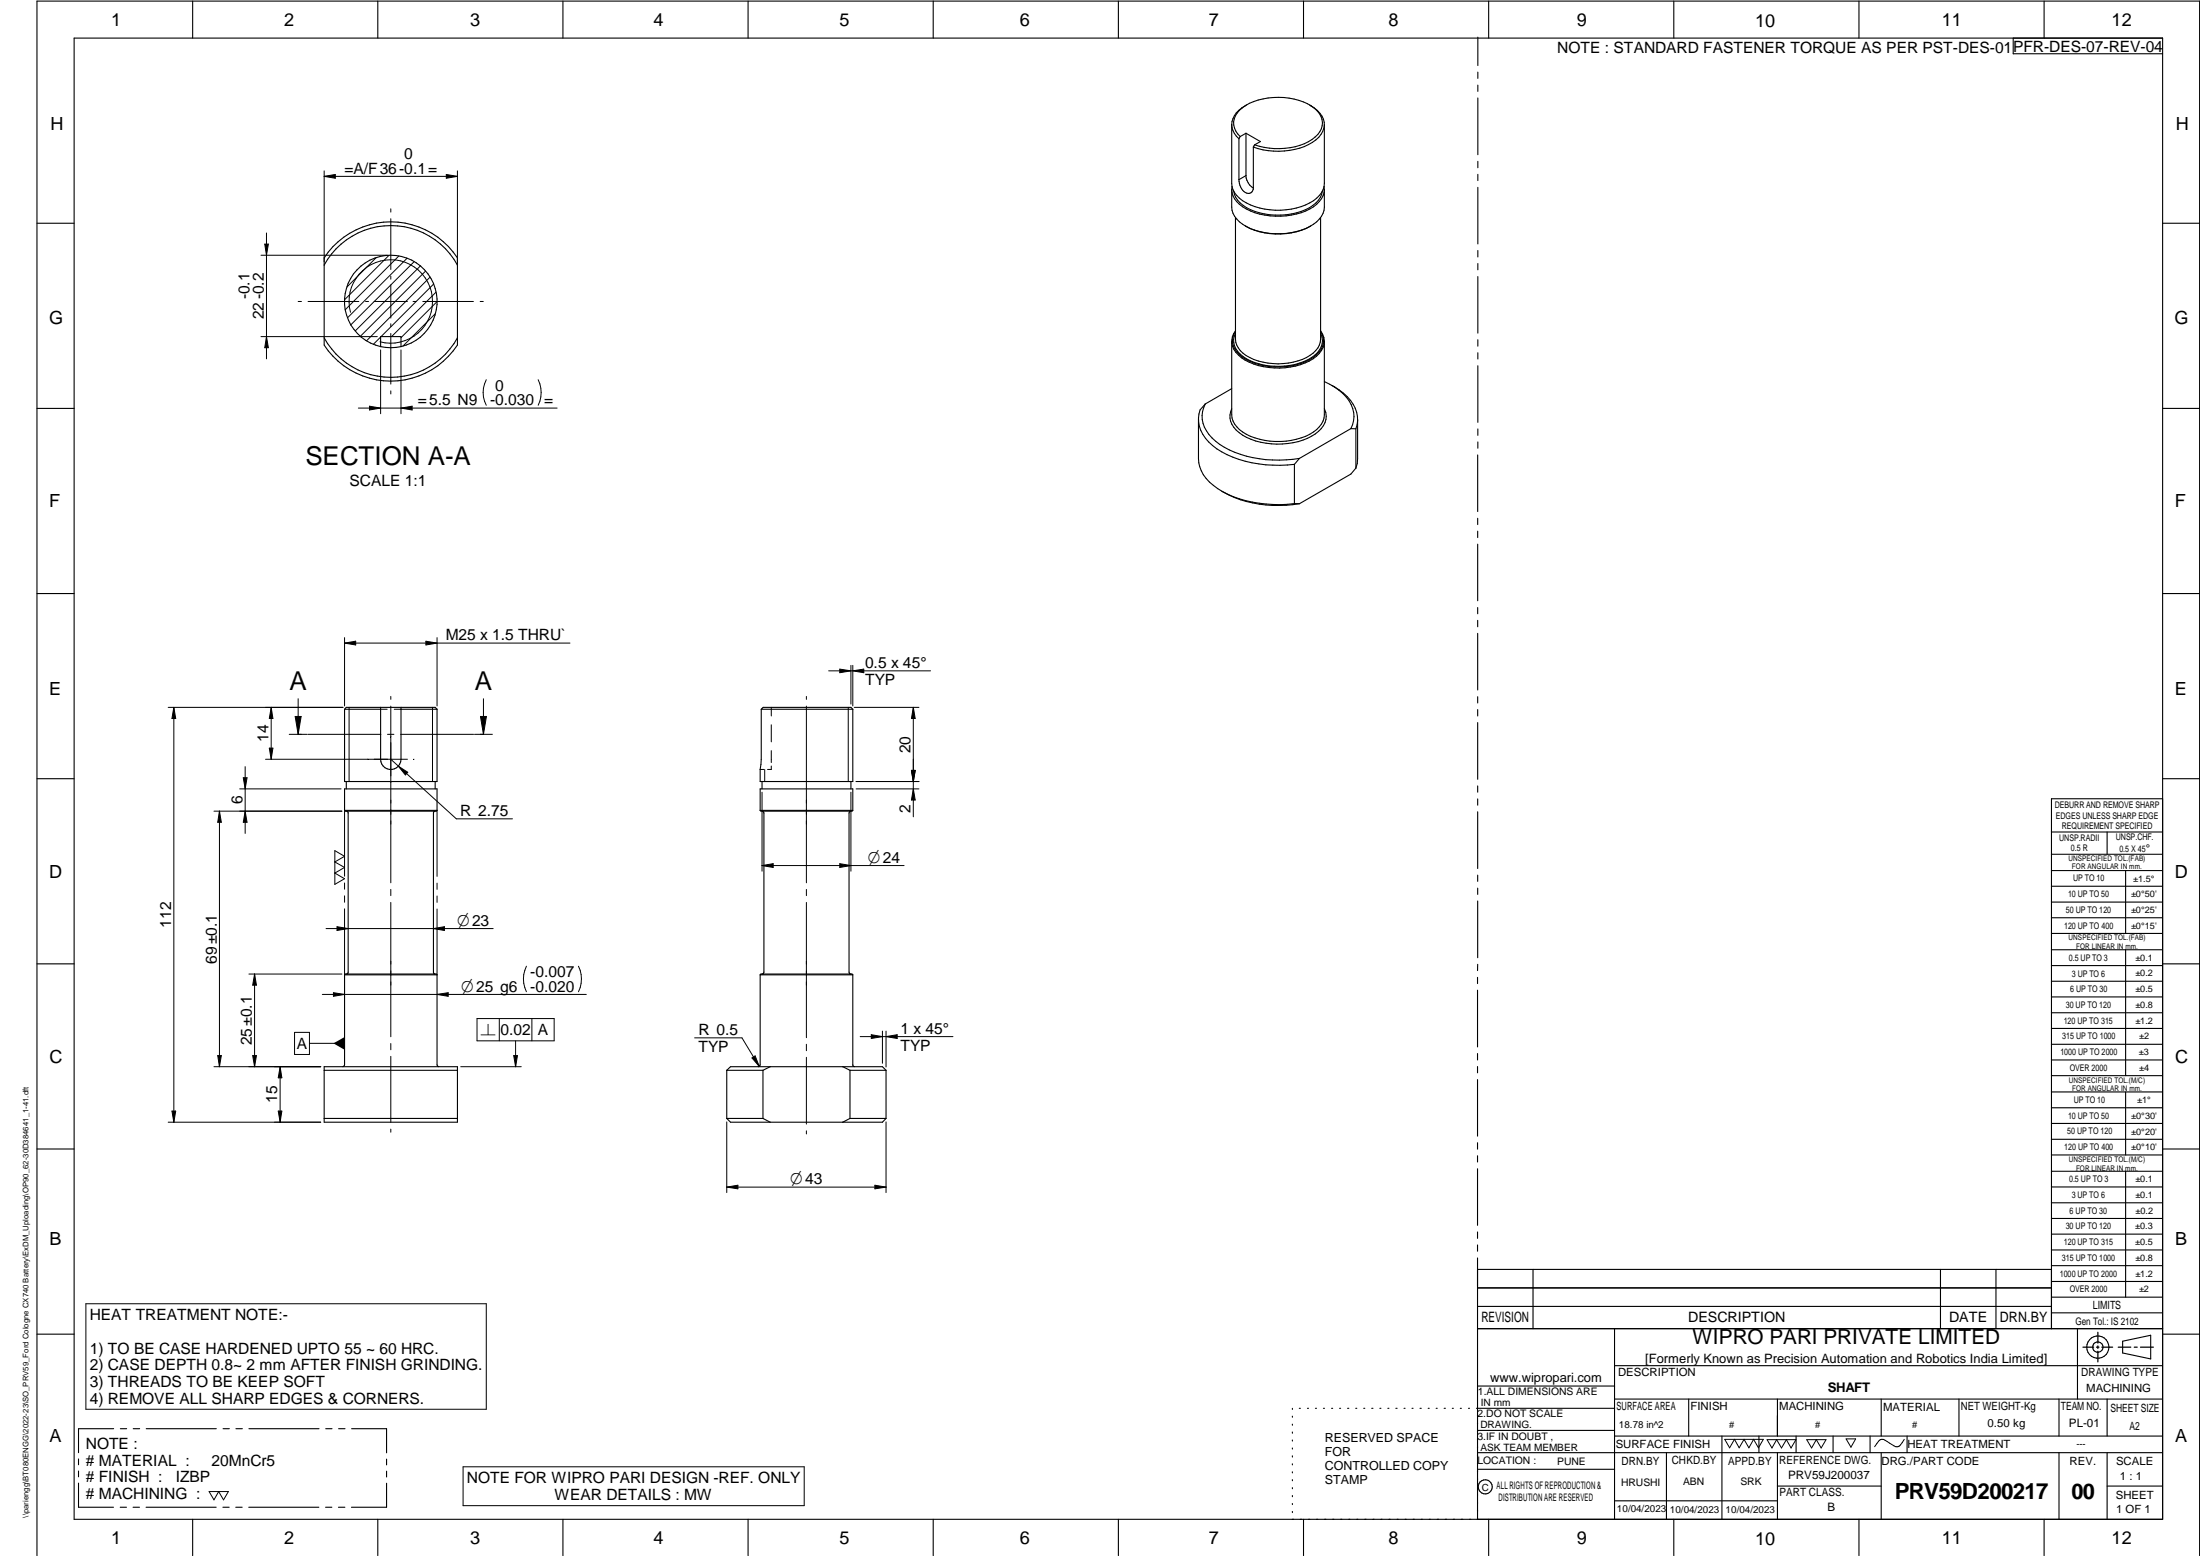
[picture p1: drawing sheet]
<svg xmlns="http://www.w3.org/2000/svg" width="594mm" height="420mm" viewBox="0 0 594 420" stroke-linecap="round" stroke-linejoin="round" font-family="sans-serif">
<g fill="none" stroke="#000" stroke-width=".3">
<path d="M20 10.3h564v400h-564zM52 .3v10M102 .3v10M152 .3v10M202 .3v10M252 .3v10M302 .3v10M352 .3v10M399.1 10v7.7M399.1 19.5v1.7M402 .3v10M452 .3v10"/>
<path d="M502 .3v10M543.6 10.3v4.2h40.4M552 .3v10M332.6 33.6l.1 16.8M334.6 37.5v11M334.9 36.9a4.7 4.7 0 0 1 .5-7.8 18.1 18.1 0 0 1 18.7-.5 5 5 0 0 1 2.3 7 13.1 13.1 0 0 1-10.8 4.5l-2.8-.1-4-.9M334.9 36.9l-.3 .6M336.5 36l3.9 2.2-1.6 .9M336.5 36v11.4M336.5 36l-1.6 .9M336.6 28.3a6.2 6.2 0 0 0-3.9 6.2 5.6 5.6 0 0 0 1.9 3M338.4 39.7v11.1"/>
<path d="M338.8 39.1l-.4 .6M353.6 28.3a6.6 6.6 0 0 1 4 5.6 6.7 6.7 0 0 1-4.3 5.1 19.8 19.8 0 0 1-14.9 .7M357.6 33.6l-.1 16.8M399.1 23v1.7M399.1 26.5v15.3M332.6 51.2v4.7a7.2 7.2 0 0 0 5 5.8M332.7 50.4a8.5 8.5 0 0 0 6.2 5.4 19.5 19.5 0 0 0 15.8-1.6 6.8 6.8 0 0 0 2.8-3.8M332.7 50.4a5.9 5.9 0 0 0 3.8 6 19.5 19.5 0 0 0 18.2-.6 6 6 0 0 0 2.9-4.6M333.2 51.6a7.5 7.5 0 0 0 5.7 5.5 18.4 18.4 0 0 0 15.6-1.6 5.7 5.7 0 0 0 2.6-3.9M333.6 58.8v32.8a6 6 0 0 0 3.9 5 17.6 17.6 0 0 0 16.2-.6 5.3 5.3 0 0 0 2.9-4.4M334.6 48.5a3.6 3.6 0 0 0 2.5 3.7 1.38 1.38 0 0 0 1.3-1.4M336.5 47.4a4.3 4.3 0 0 0 1.9 3.4"/>
<path d="M336.5 47.4l-1.9 1.1M356.6 58.8v32.8M357.5 50.4l.1 .8M357.6 51.2v4.7a7.2 7.2 0 0 1-5 5.8M399.1 43.6v1.7M399.1 47.1v1.7M399.1 50.6v15.3M10 60.3h10M87.5 71.6a20.5 20.5 0 0 1 36 0M89.9 66.6a21.5 21.5 0 0 1 33.6 3v23.6a21.5 21.5 0 0 1-36 0v-23.6zM336.3 61a19.3 19.3 0 0 0 17.6 0M338.7 62.1a20.2 20.2 0 0 0 12.8 0"/>
<path d="M399.1 67.6v1.8M399.1 71.2v1.7M399.1 74.7v15.3M584 60.3h10M87.5 91.2a20.5 20.5 0 0 0 36 0M102.8 93.6v-2.7h5.5v2.7M102.8 93.6a12.5 12.5 0 0 1-7.6-19.2 12.5 12.5 0 0 1 20.7 0 12.5 12.5 0 0 1-7.6 19.2M102.8 93.6a12.9 12.9 0 0 0 5.5 0M333.6 90a4.8 4.8 0 0 0 2 6.2 17.9 17.9 0 0 0 19.5-.3 4.7 4.7 0 0 0 1.5-5.9M333.6 89.3l-.8 1.7-.2 .8v20.2a7.2 7.2 0 0 0 5 5.8 19.6 19.6 0 0 0 17.1-1.2 5.9 5.9 0 0 0 2.9-4.6v-19.8M333.6 89.5a4.7 4.7 0 0 0 1.2 6.4 18.4 18.4 0 0 0 18.8 1.2 5.7 5.7 0 0 0 3.7-6l-.7-1.6M356.6 89.3l.9 1.9 .1 1"/>
<path d="M357.6 92.2a7.1 7.1 0 0 1-5.2 5.8 19.3 19.3 0 0 1-17.2-1.4 6.2 6.2 0 0 1-2.6-3.9M399.1 91.7v1.8M399.1 95.2v1.7M399.1 98.8v15.2M10 110.3h10M323.6 113.2v10.7a9.9 9.9 0 0 0 5.2 8.1 32 32 0 0 0 20.7 4M325.5 109.1a5.6 5.6 0 0 0-1.6 6 12.8 12.8 0 0 0 7.4 7.7 34.5 34.5 0 0 0 18.2 2.6M325.5 109.1a7.5 7.5 0 0 0 1.8 9.2 24.4 24.4 0 0 0 16.4 5.9h3.6l3.6-.4M332.6 104.9l-7.1 4.2M332.6 110.4a5.1 5.1 0 0 0 2 6.4 19.6 19.6 0 0 0 17.3 2 8.7 8.7 0 0 0 6.1-5.5v-1.9l-.4-1M357.6 103a12.9 12.9 0 0 1 7.7 7.4 6.7 6.7 0 0 1-.5 5.3M359.6 104.1a12.1 12.1 0 0 1 7 8.3l-.1 2.3-.4 1.1"/>
<path d="M364.8 115.7l-13.9 8.1M364.8 115.7l1.3 .1M366.1 115.8v10.6M366.6 113.2v10.7l-.1 1.2-.4 1.3M399.1 115.8v1.8M399.1 119.3v1.7M584 110.3h10M329.9 132.6a31.5 31.5 0 0 0 21 3.4M349.5 125.4v10.6M349.5 136h1.4M350.9 123.8l-1.4 1.6M366.1 126.4l-1.3 1.6-13.9 8"/>
<path d="M399 122.9v15.2M399 140v1.6M399 143.4v1.8M399 146.9v15.3M10 160.3h10M399 164v1.7M399 167.5v1.7M399 171v15.3M584 160.3h10M93 191.5v19.5h25v-19.5M93 191.5h9.8M93 191.5l.5-.5h24l.5 .5"/>
<path d="M102.8 191v14a2.75 2.75 0 0 0 2.7 2.8 2.75 2.75 0 0 0 2.8-2.8v-14M108.3 191.5h9.7M205.6 191.5v13.5l-.3 2.8v3.2h25v-19.5M205.6 191.5h24.7M205.6 191.5l.5-.5h23.7l.5 .5M399 188.1v1.7M399 191.6v1.7M399 195.1v15.3M10 210.3h10M93 218.8l.2 .2h24.6l.2-.2M93 218.8h25M93 218.8v-5.8h25v5.8"/>
<path d="M93.5 219l.5 .3v.2v43l-.2 .5h-.3M93.5 211v2M117.5 219l-.2 .1-.3 .4v43l.3 .5h.2M117.5 211v2M205.3 218.8l.2 .2h24.6l.2-.2M205.3 218.8h25M205.3 218.8v-5.8h25v5.8M205.8 219l.2 .1 .3 .4v43l-.3 .5h-.2M205.8 211v2M229.8 219l-.3 .1-.2 .4v43l.2 .5h.3M229.8 211v2M399 212.2v1.7"/>
<path d="M399 215.7v1.7M399 219.2v15.3M584 215.7h-30v143.1M584 210.3h10M399 236.3v1.7M399 239.8v1.7M554 224.7h30M554 230.7h30M554 235.1h30M554 239.3h30M569 224.7v6M574 235.1v17"/>
<path d="M399 243.3v15.3M554 243.6h30M554 247.8h30M554 252.1h30M554 256.5h30M574 256.5v33.9M10 260.3h10M93 263.2h25M93 263.2l.2-.2h24.6l.2 .2M93 263.2v24.3l-.5 .5M118 263.2v24.3l.5 .5M205.3 263.2h25"/>
<path d="M205.3 263.2l.2-.2h24.6l.2 .2M205.3 263.2v24.3l-.5 .5M230.3 263.2v24.3v.3l.5 .2M399 263.9v1.7M399 267.4v15.3M399 260.4v1.7M554 260.7h30M554 265h30M554 269.2h30M554 273.5h30M554 277.7h30M584 260.3h10"/>
<path d="M87.5 289h36M87.5 288h36v15h-36zM196.3 289h9.7M196.3 289l1-1h41l1 1M196.3 289v13M206 289v13M208 288l-2 1M227.6 288l1.9 1M229.5 289h9.8M229.5 289v13M239.3 289v13M399 284.5v1.7"/>
<path d="M399 288v1.7M399 291.5v15.3M554 282h30M554 286.2h30M554 290.4h30M554 294.9h30M554 299.1h30M574 294.9v17M10 310.3h10M87.5 302h36M196.3 302l1 1h41l1-1M196.3 302h9.7"/>
<path d="M206 302l2 1M229.5 302l-1.9 1M229.5 302h9.8M399 308.6v1.7M399 312.1v1.7M399 315.6v15.3M554 303.4h30M554 307.6h30M554 311.9h30M554 316.3h30M574 316.3v34M584 310.3h10"/>
<path d="M399 332.7v1.7M399 336.2v1.7M399 339.7v70.6M554 320.5h30M554 324.8h30M554 329h30M554 333.2h30M554 337.5h30M399 358.8h185M399 352.8h155M399 347.8h155M399 342.8h155"/>
<path d="M414 342.8v16M436 358.8v51.5M524 342.8v16M539 342.8v16M554 341.8h30M554 346h30M554 350.3h30M554 354.5h30M561 358.8v19M10 360.3h10M399 374.3h37M436 368.8h148"/>
<path d="M436 377.8h148M456 377.8v10M480 377.8v10M508 377.8v10M529 377.8v10M556 377.8v10M569 377.8v10M573.2 362.2l7.6-1.6v6.3l-7.6-1.6zM584 360.3h10M21.2 394v1.5M21.2 397.2v1.6M30.7 385.8h-9.5v6.5"/>
<path d="M32.5 385.8h1.7M36 385.8h1.7M39.5 385.8h18.9M60.2 385.8h1.7M63.7 385.8h1.7M67.2 385.8h18.9M88 385.8h1.7M91.4 385.8h1.8M94.9 385.8h9.5v6.5M104.4 394v1.6M104.4 397.3v1.5M349 380.3v.3"/>
<path d="M349 382.4v.3M349 384.6v.3M349 386.7v.3M349 388.8v.3M349 391v.3M349 393.1v.3M349 395.3v.3M349 397.4v.3M349 399.5v.3M350.9 380.3h.2M353.1 380.3h.2M355.2 380.3h.3"/>
<path d="M357.4 380.3h.3M359.6 380.3h.3M361.7 380.3h.3M363.9 380.3h.3M366.1 380.3h.3M368.3 380.3h.2M370.4 380.3h.3M372.6 380.3h.3M374.8 380.3h.3M376.9 380.3h.4M379.1 380.3h.3M381.3 380.3h.3"/>
<path d="M383.4 380.3h.4M385.6 380.3h.3M387.8 380.3h.3M390 380.3h.3M392.2 380.3h.3M394.3 380.3h.3M396.5 380.3h.3M398.7 380.3h37.3M399 396.7h37M399 392.3h185M399 386.2h37M436 387.8h148"/>
<path d="M450 392.3v18M465 387.8v22.5M475 387.8v4.5M480 392.3v18M485 387.8v4.5M495 387.8v4.5M505 387.8v4.5M508 392.3v18M515 387.8v4.5M556 392.3v18M569 392.3v18M21.2 400.5v6.5h9.4"/>
<path d="M32.5 407h1.7M35.9 407h1.8M39.4 407h19M52 410.3v9.7M60.2 407h1.7M63.7 407h1.7M67.2 407h18.9M87.9 407h1.7M91.4 407h1.7M102 410.3v9.7M104.4 400.5v6.5h-9.5M152 410.3v9.7"/>
<path d="M202 410.3v9.7M252 410.3v9.7M302 410.3v9.7M349 401.7v.3M349 403.8v.4M349 406v.3M349 408.1v.3M352 410.3v9.7M402 410.3v9.7M436 405.3h44M452 410.3v9.7M480 401.3h28"/>
<path d="M502 410.3v9.7M552 410.3v9.7M569 401.3h15M10 420v-419.7h584v419.7"/>
<circle cx="566.5" cy="363.7" r="1.39"/>
<circle cx="566.5" cy="363.8" r="3"/>
<circle cx="401.1" cy="401.5" r="1.9"/>
</g>
<path d="M566.5 359.7v3M562.5 363.8h2.9M566.1 363.8h.7M566.5 363.4v.7M566.5 364.9v2.8M567.6 363.8h2.9M572 363.8h3.4M576.3 363.8h.8M578 363.8h3.5" fill="none" stroke="#000" stroke-width=".34"/>
<g fill="none" stroke="#000" stroke-width=".27">
<path d="M87.5 46.1v24.6M87.5 47.6l3-.5v1zM87.5 47.6h36M105.5 56.4v.9M105.5 59.1v13.7M120.5 47.1l3 .5-3 .5zM123.5 46.1v24.6M70.5 68.9h34.1M71.5 65.9h1l-.5 3zM72 62.9v34M101.6 69.5l-7.9 8M105.1 68.9l-12.1 12"/>
<path d="M105.5 74.5v.9M105.5 76.9v9M107.7 69.1l-14.4 14.5M109.9 69.7l-16.1 16.1M111.8 70.7l-17.1 17M113.5 71.8l-17.6 17.6M114.9 73.2l-17.6 17.6M116.2 74.8l-17.2 17.2M117.1 76.7l-14.2 14.2M117.8 78.9l-12.1 12M70.5 90.9h31.4M72 90.9l.5 3h-1z"/>
<path d="M80.5 81.4h.9M83.2 81.4h13.7M94.7 84.3a11.3 11.3 0 0 1 9.8-14.1 11.3 11.3 0 0 1 12.3 12.2 11.3 11.3 0 0 1-14.2 9.9M98.7 81.4h.8M101 81.4h9M102.8 91l-2 2M102.8 94.5v17.2M105.5 87.4v.8M105.5 90v13.7M108.3 94.5v17.2M111.5 81.4h.8M114.2 81.4h13.6"/>
<path d="M117.6 84.7l-8.8 8.7M118 81.4l-9.7 9.8M129.7 81.4h.8M96.8 110.2h53.6M99.8 109.7l3 .5-3 .5zM105.5 105.5v.9M108.3 110.2l3-.5v1zM131.3 102.5a7.5 7.5 0 0 0 0 6.9M145.3 102.5a7.8 7.8 0 0 1 0 6.9M93 172.2v18.4M93 173.7l3-.6v1.1zM93 173.7h60.9"/>
<path d="M115 173.1l3 .6-3 .5zM118 172.2v18.4M229.8 179.7v10.4M230.3 179.7v10.9M45.4 191h47.2M46.9 191l.5 3h-1zM46.9 191v112M73.2 191l.5 3h-1zM73.2 191v14M78.1 198.3h4.8M79.7 193.5h1.6l-.8 4.8zM80.5 188.7v9.6"/>
<path d="M83.1 198.3h19.8M94.3 191v20M102.8 191.5h1.8M104.6 198.3h1.8M105.5 188v.8M105.5 190.7v47.7M106.5 191.5h1.8M108.2 198.3h19.7M116.8 191v20M128.1 198.3h4.9M129.7 193.5h1.7l-.9 4.8zM130.5 188.7v9.6"/>
<path d="M208.3 191v2.3M208.3 195.7v4.6M217.8 188v.8M217.8 190.7v47.7M223.8 181.1h27.5M226.8 180.7l3 .4-3 .6zM229.1 191v20M230.3 181.1l2.9-.4v1zM230.7 191h17.5M246.6 191l.5 3h-1zM246.6 191v29.6M57.8 219h34.5"/>
<path d="M59.3 219l.5 3h-1zM59.3 219v69M64.7 213h27.4M65.7 210h1l-.5 3zM66.2 219l.5 3h-1zM66.2 207v18M71.7 205h38.3M72.7 202h1l-.5 3zM93 218.8v17.8M105.5 205l17.7 16.1h15.2M107.6 206.9l2.5 1.6-.6 .8zM111.7 205h.1"/>
<path d="M118 218.8v17.8M205.3 207.8h.9M205.8 213.9v21.3M206.5 207.8v3.2M208.3 202.7v3.2M208.3 206.8v1h-1M229.8 213.9v21.3M231.2 213h17M231.2 211h17M246.1 208h1l-.5 3zM246.6 213l.5 3h-1zM90.4 229.7l2.6 1.5-2.6 1.5 2.6 1.5-2.6 1.6 2.6 1.5-2.6 1.5z"/>
<path d="M93 238.4v1.7M118 238.5v1.7M205.8 233.7l3-.5v1zM205.8 233.7h38.3M226.8 233.2l3 .5-3 .5zM88 250.7h45.2M91 250.2l3 .5-3 .5zM93 241.9v1.7M93 245.4v17.8M105.5 240.2v1.7M105.5 243.7v36.3M117 250.7l3-.5v1z"/>
<path d="M118 241.9v1.8M118 245.4v17.8M217.8 240.2v1.7M217.8 243.7v36.5M67.2 263h25.1M68.7 263l.6 3h-1.1zM68.7 263v25M79.5 278.8h4.1v5.9h-4.1zM87 268.5h71.3M90 268.1l3 .4-3 .5zM118 268.5l3-.4v.9zM128.8 275h20.8v6.1h-20.8z"/>
<path d="M134.8 275v6.1M142.1 260.9a7.8 7.8 0 0 0 0 6.9M143.6 275v6.1M156.2 260.9a7.8 7.8 0 0 1 0 6.9M232.3 279.9h25M235.3 279.4l3 .5-3 .5zM238.3 278.4v8.7M239.3 278.4v9.7M239.3 279.9l3-.5v1zM57.8 288h28.8M58.8 285h1l-.5 3zM68.2 285h1.1l-.6 3z"/>
<path d="M75.6 288l.5 3h-1zM75.6 288v15M83.6 281.7h9.4M105.5 281.8v1.7M105.5 285.2v17.9M124.4 288h16.4M138.7 285h1l-.5 3zM139.2 281.1v6.9M187.6 280.2h12.8l4.6 7.8M203.1 285.7l.8-.6 1.1 2.9zM217.8 282v1.7M217.8 285.5v18"/>
<path d="M45.4 303h41.2M46.4 300h1l-.5 3zM75.1 300h1l-.5 3zM105.5 304.9v.8M196.3 302.9v19.1M217.8 305.4v.8M239.3 302.9v19.1M196.3 320.5l3-.5v1zM196.3 320.5h43M236.3 320l3 .5-3 .5zM23.2 352h108.1v28.5h-108.1zM125 396.1h92.2v10.5h-92.2z"/>
<path d="M465.7 388.7h10.5l-1.4 2.2-1.3-2.2-1.2 2.2-1.3-2.2-1.4 2.2-1.2-2.2-1.3 2.2zM477.2 388.7h7.8l-1.3 2.3-1.3-2.3-1.3 2.3-1.3-2.3-1.3 2.3zM487.9 388.7h5.2l-1.3 2.3-1.3-2.3-1.3 2.3zM498.5 388.5h2.6l-1.3 2.3zM514.2 388.7l-.5 .9a1.46 1.46 0 0 1-2.3 .8l-2.3-1.5a1.45 1.45 0 0 0-2.3 .9l-.6 .9M56.5 402.8h5.2l-1.3 2.2-1.4-2.2-1.2 2.2z"/>
</g>
<g fill="#000">
<path d="M87.5 47.6l3-.5v1zM120.5 47.1l3 .5-3 .5zM71.5 65.9h1l-.5 3zM72 90.9l.5 3h-1zM99.8 109.7l3 .5-3 .5zM108.3 110.2l3-.5v1zM93 173.7l3-.6v1.1zM115 173.1l3 .6-3 .5zM46.9 191l.5 3h-1zM73.2 191l.5 3h-1zM79.7 193.5h1.6l-.8 4.8zM129.7 193.5h1.7l-.9 4.8z"/>
<path d="M226.8 180.7l3 .4-3 .6zM230.3 181.1l2.9-.4v1zM246.6 191l.5 3h-1zM65.7 210h1l-.5 3zM72.7 202h1l-.5 3zM107.6 206.9l2.5 1.6-.6 .8zM246.1 208h1l-.5 3zM246.6 213l.5 3h-1zM59.3 219l.5 3h-1zM66.2 219l.5 3h-1zM205.8 233.7l3-.5v1zM226.8 233.2l3 .5-3 .5z"/>
<path d="M91 250.2l3 .5-3 .5zM117 250.7l3-.5v1zM68.7 263l.6 3h-1.1zM90 268.1l3 .4-3 .5zM118 268.5l3-.4v.9zM235.3 279.4l3 .5-3 .5zM239.3 279.9l3-.5v1zM58.8 285h1l-.5 3zM68.2 285h1.1l-.6 3zM75.6 288l.5 3h-1zM90 281.7l3-1.7v3.5zM138.7 285h1l-.5 3z"/>
<path d="M203.1 285.7l.8-.6 1.1 2.9zM46.4 300h1l-.5 3zM75.1 300h1l-.5 3zM196.3 320.5l3-.5v1zM236.3 320l3 .5-3 .5z"/>
</g>
<g font-size="7">
<text x="82.5" y="125.6">SECTION A-A</text>
<text x="78.2" y="186.2">A</text>
<text x="128.2" y="186.2">A</text>
</g>
<text font-size="6" x="511.6" y="404.9">PRV59D200217</text>
<text font-size="5.9" x="559.4" y="404.8">00</text>
<text font-size="5.6" x="457" y="363">WIPRO PARI PRIVATE LIMITED</text>
<g font-size="4.9">
<text x="30.1" y="6.9">1</text>
<text x="76.7" y="6.9">2</text>
<text x="127" y="6.9">3</text>
<text x="176.5" y="6.9">4</text>
<text x="226.7" y="6.9">5</text>
<text x="275.4" y="6.9">6</text>
<text x="326.4" y="6.9">7</text>
<text x="375" y="6.9">8</text>
<text x="425.8" y="6.9">9</text>
<text x="473.9" y="7.3">10</text>
<text x="524.3" y="6.9">11</text>
<text x="570.2" y="6.9">12</text>
<text x="13.6" y="35.1">H</text>
<text x="587.6" y="35.1">H</text>
<text x="13.2" y="87.5">G</text>
<text x="587.2" y="87.5">G</text>
<text x="13.2" y="137">F</text>
<text x="587.2" y="137">F</text>
<text x="13.2" y="187.6">E</text>
<text x="587.2" y="187.6">E</text>
<text x="13.2" y="237">D</text>
<text x="587.2" y="237">D</text>
<text x="13.4" y="287.1">C</text>
<text x="587.4" y="287.1">C</text>
<text x="13.4" y="336.2">B</text>
<text x="587.4" y="336.2">B</text>
<text x="13.4" y="389.3">A</text>
<text x="587.4" y="389.3">A</text>
<text x="30.1" y="416.9">1</text>
<text x="76.7" y="416.9">2</text>
<text x="127" y="416.9">3</text>
<text x="176.5" y="416.9">4</text>
<text x="226.7" y="416.9">5</text>
<text x="275.4" y="416.9">6</text>
<text x="326.4" y="416.9">7</text>
<text x="375" y="416.9">8</text>
<text x="425.8" y="416.9">9</text>
<text x="473.9" y="417.3">10</text>
<text x="524.3" y="416.9">11</text>
<text x="570.2" y="416.9">12</text>
</g>
<g font-size="4.6">
<text x="234.4" y="233">O24</text>
<text x="123.4" y="250">O23</text>
<text x="124.5" y="267.8">O25 g6</text>
<text x="129.7" y="279.6">n</text>
<text x="213.4" y="319.8">O43</text>
</g>
<g font-size="4.2">
<text x="420.5" y="14.3">NOTE : STANDARD FASTENER TORQUE AS PER PST-DES-01</text>
<text x="543.6" y="14">PFR-DES-07-REV-04</text>
<text x="93" y="46.9">=A/F36-0.1=</text>
<text x="109.2" y="43">0</text>
<text x="67.3" y="80.9" transform="rotate(-90 67.3 80.9)">-0.1</text>
<text x="71.2" y="86.2" transform="rotate(-90 71.2 86.2)">22-0.2</text>
<text x="133.7" y="105.5">0</text>
<text x="112.9" y="109.4">=5.5 N9</text>
<text x="132.3" y="109.4">-0.030 =</text>
<text x="94.4" y="131.1">SCALE 1:1</text>
<text x="120.3" y="172.9">M25 x 1.5 THRU`</text>
<text x="233.6" y="180.4">0.5 x 45°</text>
<text x="233.6" y="184.9">TYP</text>
<text x="72.5" y="200.4" transform="rotate(-90 72.5 200.4)">14</text>
<text x="245.9" y="203.4" transform="rotate(-90 245.9 203.4)">20</text>
<text x="65.4" y="217.2" transform="rotate(-90 65.4 217.2)">6</text>
<text x="124.3" y="220.4">R 2.75</text>
<text x="245.9" y="219.5" transform="rotate(-90 245.9 219.5)">2</text>
<text x="46.2" y="250.5" transform="rotate(-90 46.2 250.5)">112</text>
<text x="58.5" y="260.3" transform="rotate(-90 58.5 260.3)">69±0.1</text>
<text x="143.2" y="263.9">-0.007</text>
<text x="143.2" y="267.8">-0.020</text>
<text x="135.1" y="279.6">0.02 A</text>
<text x="188.6" y="279.5">R 0.5</text>
<text x="243.2" y="279.1">1 x 45°</text>
<text x="68" y="282.2" transform="rotate(-90 68 282.2)">25±0.1</text>
<text x="80.1" y="283.3">A</text>
<text x="188.6" y="284">TYP</text>
<text x="243.2" y="283.7">TYP</text>
<text x="74.9" y="297.9" transform="rotate(-90 74.9 297.9)">15</text>
<text x="24.3" y="356.5">HEAT TREATMENT NOTE:-</text>
<text x="24.3" y="365.5">1) TO BE CASE HARDENED UPTO 55 ~ 60 HRC.</text>
<text x="24.3" y="370">2) CASE DEPTH 0.8~ 2 mm AFTER FINISH GRINDING.</text>
<text x="24.3" y="374.5">3) THREADS TO BE KEEP SOFT</text>
<text x="24.3" y="379.1">4) REMOVE ALL SHARP EDGES &amp; CORNERS.</text>
<text x="23.2" y="391.3">NOTE :</text>
<text x="23.2" y="395.8"># MATERIAL :</text>
<text x="57.1" y="395.8">20MnCr5</text>
<text x="23.2" y="400.3"># FINISH :</text>
<text x="47.4" y="400.3">IZBP</text>
<text x="126.1" y="400.6">NOTE FOR WIPRO PARI DESIGN -REF. ONLY</text>
<text x="23.2" y="404.8"># MACHINING :</text>
<text x="149.8" y="405">WEAR DETAILS : MW</text>
</g>
<g font-size="3.9">
<text x="400" y="357.1">REVISION</text>
<text x="455.9" y="357.1">DESCRIPTION</text>
<text x="526.4" y="357.1">DATE</text>
<text x="540" y="357.1">DRN.BY</text>
</g>
<text font-size="3.6" x="493.6" y="375.8">SHAFT</text>
<g font-size="3.5">
<text x="444.3" y="368">[Formerly Known as Precision Automation and Robotics India Limited]</text>
<text x="402.4" y="373.3">www.wipropari.com</text>
</g>
<g font-size="3.4">
<text x="357.8" y="389.5">RESERVED SPACE</text>
<text x="357.8" y="393.3">FOR</text>
<text x="357.8" y="397">CONTROLLED COPY</text>
<text x="357.8" y="400.8">STAMP</text>
</g>
<g font-size="3.1">
<text x="565.1" y="353.5">LIMITS</text>
<text x="437" y="371.6">DESCRIPTION</text>
<text x="562" y="371.7">DRAWING TYPE</text>
<text x="563.4" y="376">MACHINING</text>
<text x="436.5" y="380.8">SURFACE AREA</text>
<text x="456.5" y="380.8">FINISH</text>
<text x="480.5" y="380.8">MACHINING</text>
<text x="508.5" y="380.9">MATERIAL</text>
<text x="529.5" y="380.7">NET WEIGHT-Kg</text>
<text x="556.5" y="380.7">TEAM NO.</text>
<text x="569.9" y="381.2">SHEET SIZE</text>
<text x="536.7" y="385.3">0.50 kg</text>
<text x="558.7" y="385.2">PL-01</text>
<text x="575" y="386.1">A2</text>
<text x="436.3" y="391">SURFACE FINISH</text>
<text x="437.8" y="395.5">DRN.BY</text>
<text x="451.4" y="395.4">CHKD.BY</text>
<text x="466.6" y="395.5">APPD.BY</text>
<text x="480.4" y="395.4">REFERENCE DWG.</text>
<text x="508.1" y="395.7">DRG./PART CODE</text>
<text x="515.1" y="391">HEAT TREATMENT</text>
<text x="558.9" y="395.5">REV.</text>
<text x="571.4" y="395.6">SCALE</text>
<text x="482.8" y="399.4">PRV59J200037</text>
<text x="572.4" y="399.5">1 : 1</text>
<text x="480.5" y="404">PART CLASS.</text>
<text x="493.5" y="408">B</text>
<text x="571.4" y="404.7">SHEET</text>
<text x="571.4" y="408.5">1 OF 1</text>
</g>
<text font-size="3" x="579.5" y="230.1">°</text>
<g font-size="2.8">
<text x="560.4" y="357.7">Gen Tol.: IS 2102</text>
<text x="399.1" y="376.6">1.ALL DIMENSIONS ARE</text>
<text x="399" y="382.7">2.DO NOT SCALE</text>
<text x="399" y="388.7">3.IF IN DOUBT ,</text>
<text x="399" y="395.4">LOCATION :</text>
<text x="420.5" y="395.6">PUNE</text>
<text x="404.1" y="402">ALL RIGHTS OF REPRODUCTION &amp;</text>
<text x="437.8" y="401.2">HRUSHI</text>
<text x="454.5" y="400.9">ABN</text>
<text x="470" y="401.1">SRK</text>
<text x="404.7" y="405.4">DISTRIBUTION ARE RESERVED</text>
</g>
<g font-size="2.7">
<text x="399.9" y="379.7">IN mm</text>
<text x="399.7" y="385.7">DRAWING.</text>
<text x="437.2" y="385.5">18.78 in^2</text>
<text x="399.7" y="391.8">ASK TEAM MEMBER</text>
<text x="400.1" y="402.5">C</text>
<text x="436.6" y="408.4">10/04/2023</text>
<text x="450.9" y="408.5">10/04/2023</text>
<text x="466" y="408.6">10/04/2023</text>
</g>
<g font-size="2.5">
<text x="554.9" y="218.3">DEBURR AND REMOVE SHARP</text>
<text x="555.2" y="221">EDGES UNLESS SHARP EDGE</text>
<text x="556.1" y="227.1">UNSP.RADII</text>
<text x="556.8" y="223.8">REQUIREMENT SPECIFIED</text>
<text x="571.4" y="226.9">UNSP.CHF.</text>
<text x="559.2" y="229.9">0.5 R</text>
<text x="572.3" y="230.1">0.5 X 45</text>
<text x="559.8" y="238">UP TO 10</text>
<text x="576.1" y="238.1">±1.5°</text>
<text x="558.5" y="242.2">10 UP TO 50</text>
<text x="575.5" y="242.3">±0°50'</text>
<text x="557.4" y="250.7">120 UP TO 400</text>
<text x="557.9" y="246.5">50 UP TO 120</text>
<text x="575.5" y="250.7">±0°15'</text>
<text x="575.5" y="246.5">±0°25'</text>
<text x="558.7" y="259.4">0.5 UP TO 3</text>
<text x="559.5" y="263.7">3 UP TO 6</text>
<text x="576.6" y="263.6">±0.2</text>
<text x="576.6" y="259.4">±0.1</text>
<text x="559" y="267.9">6 UP TO 30</text>
<text x="576.6" y="267.9">±0.5</text>
<text x="557.8" y="272.2">30 UP TO 120</text>
<text x="576.6" y="272.2">±0.8</text>
<text x="556.9" y="280.7">315 UP TO 1000</text>
<text x="557.3" y="276.4">120 UP TO 315</text>
<text x="576.6" y="276.4">±1.2</text>
<text x="577.7" y="280.7">±2</text>
<text x="556.4" y="284.9">1000 UP TO 2000</text>
<text x="577.6" y="284.9">±3</text>
<text x="558.9" y="289.2">OVER 2000</text>
<text x="577.7" y="289.3">±4</text>
<text x="560" y="297.9">UP TO 10</text>
<text x="577.1" y="297.9">±1°</text>
<text x="558.5" y="302.1">10 UP TO 50</text>
<text x="575.5" y="302.1">±0°30'</text>
<text x="557.4" y="310.6">120 UP TO 400</text>
<text x="558.2" y="306.3">50 UP TO 120</text>
<text x="575.5" y="310.6">±0°10'</text>
<text x="575.5" y="306.4">±0°20'</text>
<text x="558.8" y="319.2">0.5 UP TO 3</text>
<text x="559.4" y="323.4">3 UP TO 6</text>
<text x="576.6" y="323.5">±0.1</text>
<text x="576.6" y="319.2">±0.1</text>
<text x="558.9" y="327.7">6 UP TO 30</text>
<text x="576.7" y="327.7">±0.2</text>
<text x="557.8" y="332">30 UP TO 120</text>
<text x="576.6" y="332">±0.3</text>
<text x="556.8" y="340.5">315 UP TO 1000</text>
<text x="557.3" y="336.3">120 UP TO 315</text>
<text x="576.6" y="336.3">±0.5</text>
<text x="576.6" y="340.5">±0.8</text>
<text x="556.2" y="344.7">1000 UP TO 2000</text>
<text x="576.6" y="344.7">±1.2</text>
<text x="558.9" y="349">OVER 2000</text>
<text x="577.6" y="349">±2</text>
<text x="466.9" y="385.5">#</text>
<text x="490.1" y="385.6">#</text>
<text x="516.3" y="385.7">#</text>
<text x="560.7" y="390.8">---</text>
</g>
<g font-size="2.1">
<text x="558.5" y="232.4">UNSPECIFIED TOL.(FAB)</text>
<text x="559.5" y="234.7">FOR ANGULAR IN mm.</text>
<text x="558.6" y="253.9">UNSPECIFIED TOL.(FAB)</text>
<text x="560.7" y="256.3">FOR LINEAR IN mm.</text>
<text x="558.7" y="292.3">UNSPECIFIED TOL.(M/C)</text>
<text x="559.6" y="294.7">FOR ANGULAR IN mm.</text>
<text x="558.7" y="313.7">UNSPECIFIED TOL.(M/C)</text>
<text x="560.6" y="316.1">FOR LINEAR IN mm.</text>
<text x="7.7" y="409.8" transform="rotate(-90 7.7 409.8)">\\pariengg\BT080ENGG\2022-23\SO_PRV59_Ford Cologne CX740 Battery\ExDM_Uploading\OP90_62-30D384641_1-41.dft</text>
</g>
</svg>
